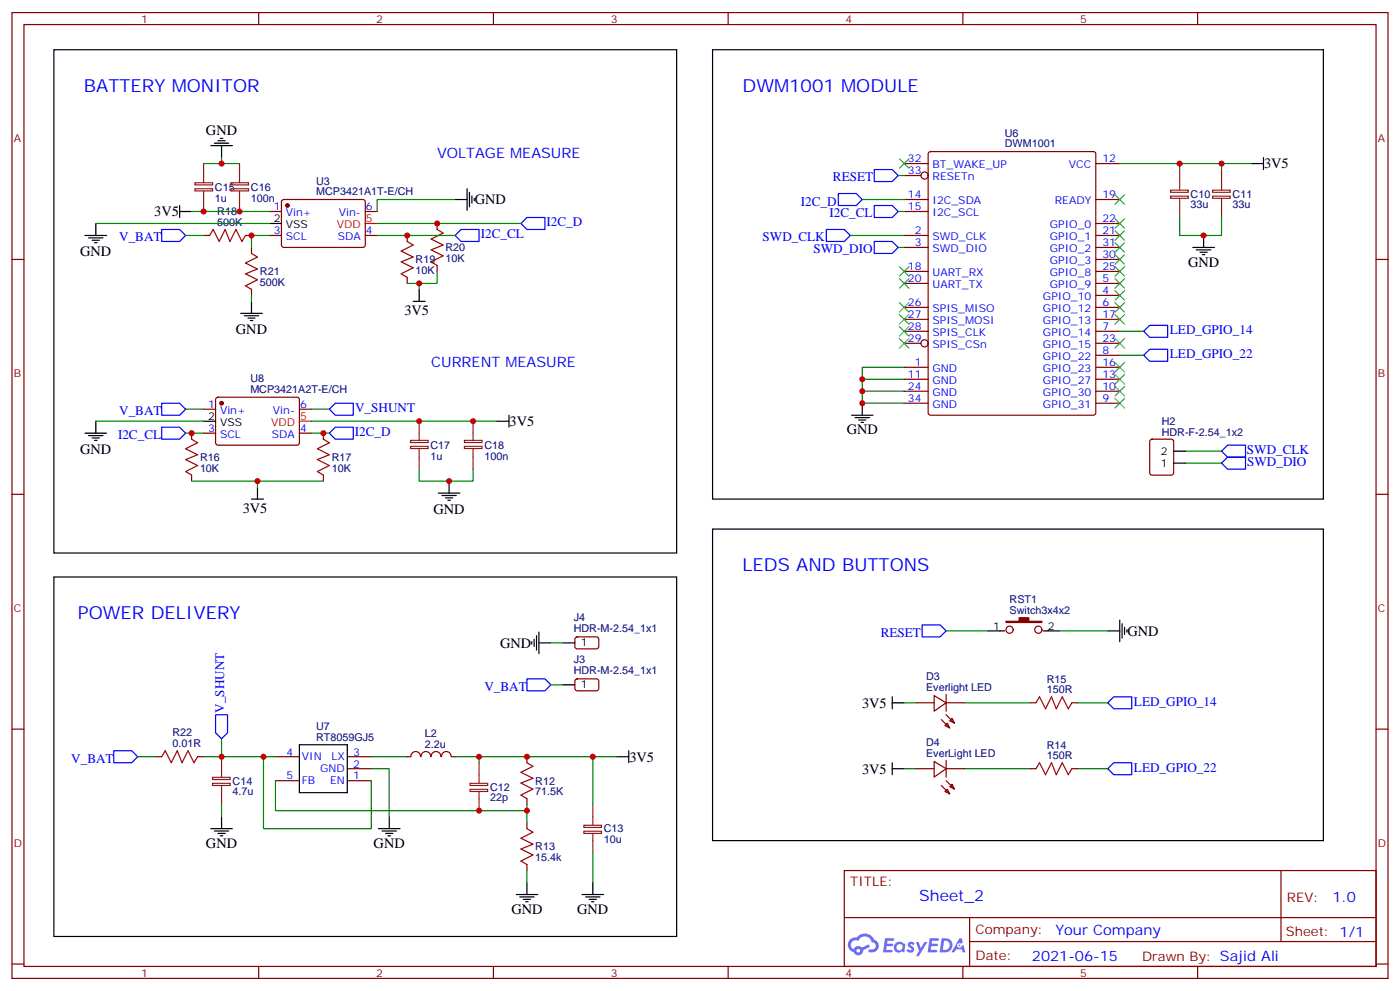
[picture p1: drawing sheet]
<svg xmlns="http://www.w3.org/2000/svg" width="412mm" height="292mm" viewBox="0 0 412 292" stroke-linecap="round" stroke-linejoin="round" font-family="sans-serif">
<g fill="none" stroke="#870000" stroke-width=".35">
<path d="M3.5 3.7h405.4v284.3h-405.4zM7.1 7.2h398.2v277.3h-398.2zM76.2 3.7v3.5M145.3 3.7v3.5M214.5 3.7v3.5M283.6 3.7v3.5M352.8 3.7v3.5M3.5 76.4h3.6M405.3 76.4h3.6M3.5 145.5h3.6M405.3 145.5h3.6M3.5 214.7h3.6"/>
<path d="M405.3 214.7h3.6M248.7 256.3h156.6v28.2h-156.6zM377.3 256.3v20.9M248.7 270.1h156.5M285.6 277.2h119.6M285.6 270.1v14.2M3.5 283.8h3.6M76.2 284.5v3.5M145.3 284.5v3.5M214.5 284.5v3.5M283.6 284.5v3.5M352.8 284.5v3.5"/>
<path d="M405.3 283.8h3.6"/>
</g>
<g fill="#5487ff">
<path d="M267.7 277.5a1.22 1.22 0 0 1 1.7 .2l-.4 .6a.47 .47 0 0 0-.3-.4 .47 .47 0 0 0-.5 .2l.1 .2a1.14 1.14 0 0 1 .8 1.8 1.14 1.14 0 0 1-1.9 0l-.2-.2 .5-.6 .7 .5a.29 .29 0 0 0 .3-.3 .29 .29 0 0 0-.2-.3 1.04 1.04 0 0 1-.6-1.7z"/>
<path d="M260.7 276.2h2.4l.3 .2-.2 .5-1.8 .1-.1 .8h1.5l.3 .4-.3 .4h-1.6l-.2 1.1h1.7l.2 .3-.2 .3-2.6 .1z"/>
<path d="M273.8 276.2h2.4l.3 .2-.1 .5-1.8 .1-.2 .8h1.6l.3 .4-.4 .4-1.6-.1-.1 1.1 1.7 .1 .2 .3-.2 .3-2.6 .1z"/>
<path d="M282.6 276.2h.7l.3 1.3-.6 .3a.69 .69 0 0 0-1 .3 .69 .69 0 0 0 .4 .9 .69 .69 0 0 0 .9-.6l.5-.2 .6 2.2h-.8l-.2-.9h-1.8l-.5 .9h-.8z"/>
<path d="M269.8 277.3h.8l.6 1.8 1.1-1.8h.9l-2.6 4.2h-.8l.9-1.5z"/>
<path d="M277.4 276.2l-.6 4.2h1.3a2.11 2.11 0 0 0 2.5-2.1 2.11 2.11 0 0 0-2.5-2.1zM278.1 277a1.39 1.39 0 0 1 1.7 1.4 1.39 1.39 0 0 1-1.8 1.2h-.3z"/>
<path d="M263.7 277.8a1.54 1.54 0 0 0-.1 2.2 1.54 1.54 0 0 0 2.2 .1l.6 .3 .3-2.3-.2-.3h-.4a1.49 1.49 0 0 0-2.4 0zM264 278.8a.94 .94 0 0 1 1.8 0 .94 .94 0 0 1-1.8 0z"/>
<path d="M250.4 276.6a2.18 2.18 0 0 0 1.1 3.7 1.44 1.44 0 0 0 1.6 .9 1.44 1.44 0 0 0 1.2-1.4l2-1.1-.5-.7-1.9 1a1.47 1.47 0 0 0-2.4 .4 1.39 1.39 0 0 1-.7-1.9 1.39 1.39 0 0 1 2-.5 2.12 2.12 0 0 1 2.2-1.3 2.12 2.12 0 0 1 1.9 1.7 1.14 1.14 0 0 1 1.1 1.4 1.14 1.14 0 0 1-1.7 .7 .43 .43 0 0 0-.5 .4 .43 .43 0 0 0 .4 .5 1.98 1.98 0 0 0 2.5-1.2 1.98 1.98 0 0 0-1.2-2.6 3.1 3.1 0 0 0-5.3-.6l-.9 .1zM252.3 279.9a.55 .55 0 0 1 1.1 0 .55 .55 0 0 1-1.1 0z"/>
<circle cx="282.6" cy="278.3" r=".26"/>
</g>
<g fill="none" stroke="#870000" stroke-width=".35">
<path d="M83.1 58.9l.5-.2 23.6 .1 .4 .6-.1 13-.6 .4h-23.6l-.4-.7v-12.7zM266.3 51.7h5M266.3 48.2h7.1M266.3 58.7h7.1M273.6 44.8l.5-.2h48l.6 .5 .1 76.4-.5 .7h-48.2l-.6-.4-.1-76.5zM322.8 48.2h7M322.8 58.7h7M60 69.3h1.7M72.3 69.3h1.8M74.1 72.8v1.8M79.4 62.3h3.5M79.4 69.3h3.5"/>
<path d="M107.6 62.3h3.5M107.6 69.3h3.5M119.9 69.3v1.8M128.8 65.8v1.8M128.8 78.1v1.8M266.3 62.3h7.1M266.3 69.3h7.1M266.3 72.8h7.1M266.3 79.9h7.1M322.8 69.3h7M322.8 72.8h7M322.8 76.4h7"/>
<path d="M322.8 79.9h7M322.8 65.8h7M74.1 85.2v1.8M119.9 81.7v1.7M266.3 83.4h7.1M266.3 90.5h7.1M266.3 97.5h7.1M266.3 94h7.1M322.8 87h7M322.8 83.4h7M322.8 90.5h7M322.8 97.5h7"/>
<path d="M322.8 94h7M63.7 117.2l.5-.3 23.6 .1 .4 .7-.1 12.9-.6 .5-23.6-.1-.4-.6v-12.7zM266.3 108.1h7.1M266.3 118.7h7.1M266.3 101.1h5M266.3 115.2h7.1M266.3 111.7h7.1M322.8 108.1h7M322.8 118.7h7M322.8 101.1h7M322.8 115.2h7M322.8 104.6h7"/>
<path d="M322.8 111.7h7M56.4 127.5v1.8M56.4 139.9v1.7M60 120.5h3.5M60 127.5h3.5M88.2 120.5h3.5M88.2 127.5h3.5M95.2 127.5v1.8M95.2 139.9v1.7M338.9 129.5l.5-.2h5.6l.7 .4v9.5l-.4 .6-5.9 .1-.7-.5v-9.4zM169.6 187.7l.4-.2 6 .1 .4 .6-.1 2.4-.6 .4h-5.9l-.5-.7v-2.1zM169.6 200.1l.4-.3 6 .1 .4 .7-.1 2.3-.6 .5-5.9-.1-.5-.6v-2.1z"/>
<path d="M269.9 206.9h5.3M275.2 204.8l3.5 2.1-3.5 2.5zM277.3 211.8l2.5 2.5M278.3 213.6l.7-.7 .8 1.4zM278.7 206.9h5.3M278.7 210.4l2.5 2.5M278.7 204.4v5M279.8 212.2l.7-.7 .7 1.4zM303.4 206.9h1.8M315.7 206.9h1.8M45.9 222.8h1.7M58.2 222.8h1.8"/>
<path d="M81.1 229.8h7.1M81.1 222.8h7.1M102.3 229.8h7.1M102.3 226.3h7.1M102.3 222.8h7.1M119.9 222.8h1.1M121 222.8a1.41 1.41 0 0 1 1.5-1.5 1.41 1.41 0 0 1 1.4 1.5M124 222.8a1.41 1.41 0 0 1 1.4-1.6 1.41 1.41 0 0 1 1.4 1.6M127 222.8a1.41 1.41 0 0 1 1.4-1.6 1.41 1.41 0 0 1 1.4 1.6M130.1 222.8a1.41 1.41 0 0 1 1.4-1.5 1.41 1.41 0 0 1 1.4 1.5M133 222.8h1.1M155.2 222.8v1.7"/>
<path d="M155.2 235.1v1.8M269.9 226.3h5.3M275.2 224.2l3.5 2.1-3.5 2.5zM277.3 231.2l2.5 2.5M278.3 233l.7-.7 .8 1.4zM278.7 226.3h5.3M278.7 223.8v5M278.7 229.8l2.5 2.5M279.8 231.6l.7-.7 .7 1.4zM303.4 226.3h1.8M315.7 226.3h1.8M155.2 242.2v1.7"/>
<path d="M155.2 254.5v1.8"/>
<circle cx="272.3" cy="51.7" r="1.06"/>
<circle cx="272.3" cy="101.1" r="1.06"/>
<circle cx="297.4" cy="185.4" r="1.06"/>
<circle cx="305.9" cy="185.4" r="1.06"/>
</g>
<g fill="#870000" stroke="#870000" stroke-width=".35">
<path d="M296.3 182.9h3.9v-1h2.8v1h3.9v.4h-10.6z"/>
<circle cx="84.7" cy="60.5" r=".53"/>
<circle cx="65.3" cy="118.7" r=".53"/>
</g>
<g fill="none" stroke="#000" stroke-width=".35">
<path d="M15.9 14.6h183.4v148.2h-183.4zM209.9 14.6h179.9v132.3h-179.9zM62.1 42.9h6.3M63.1 42.2h4.3M64.2 41.5h2.1M64.9 40.7h.7M65.3 42.9v3.5M134.1 58.7h3.5M137.6 55.6v6.3M138.3 56.6v4.3M139 57.7v2.1M139.7 58.4v.7"/>
<path d="M368.7 48.2h3.5M372.2 46.4v3.5M25 69.3h6.4M26.1 70h4.2M27.2 70.7h2.1M27.9 71.4h.7M28.2 65.8v3.5M52.9 62.3h3.5M52.9 60.5v3.5M79.4 65.8h3.5M351.4 72.8h6.3M352.4 73.6h4.3"/>
<path d="M353.5 74.3h2.1M354.2 75h.7M354.5 69.3v3.5M70.9 92.3h6.4M72 93h4.2M73 93.7h2.1M73.7 94.4h.7M74.1 88.7v3.6M121.7 88.7h3.5M123.5 85.2v3.5M254 118.7v3.5M25 127.5h6.4"/>
<path d="M26.1 128.2h4.2M27.2 128.9h2.1M27.9 129.6h.7M28.2 124v3.5M60 124h3.5M146.4 124h3.5M149.9 122.2v3.6M250.8 122.2h6.4M251.9 122.9h4.2M252.9 123.6h2.2M253.6 124.4h.8M345.7 136.3h3.5"/>
<path d="M345.7 132.8h3.5M74.1 146.9h3.5M75.8 143.4v3.5M129.1 145.2h6.4M130.2 145.9h4.2M131.2 146.6h2.1M131.9 147.3h.7M132.3 141.6v3.6M209.9 155.8h179.9v91.7h-179.9zM15.9 169.9h183.4v105.8h-183.4zM156.6 188.9v.7M157.3 188.2v2.1"/>
<path d="M158 187.1v4.3M158.7 189.3h3.6M158.7 186.1v6.3M165.8 189.3h3.5M291 185.7h5M307.3 185.7h4.9M326.3 185.7h3.5M329.8 182.6v6.3M330.6 183.6v4.3M331.3 184.7v2.1M332 185.4v.7M88.2 219.3h14.1v14.1h-14.1z"/>
<path d="M165.8 201.6h3.5M262.8 206.9h3.5M262.8 205.1v3.6M181.7 222.8h3.5M185.2 221v3.5M262.8 224.5v3.6M262.8 226.3h3.5M62.1 243.9h6.3M63.1 244.7h4.3M64.2 245.4h2.1M64.9 246.1h.7M65.3 240.4v3.5"/>
<path d="M111.5 243.9h6.3M112.5 244.7h4.3M113.6 245.4h2.1M114.3 246.1h.7M114.7 240.4v3.5M155.2 259.8v3.5M174.6 259.8v3.5M152 263.3h6.4M153.1 264.1h4.2M154.2 264.8h2.1M154.9 265.5h.7M171.4 263.3h6.4"/>
<path d="M172.5 264.1h4.2M173.6 264.8h2.1M174.3 265.5h.7"/>
</g>
<path d="M107.6 65.8h3.5M88.2 124h3.5" fill="none" stroke="#f00" stroke-width=".35"/>
<g fill="none" stroke="#008700" stroke-width=".35">
<path d="M65.3 46.4v1.8h-5.3M65.3 48.2h5.3M134.1 58.7h-23v3.6M254 58.7h12.3M264.6 51.7h1.7M329.8 48.2h38.9M347.5 48.2v1.7M359.8 48.2v1.7M28.2 65.8h51.2M54.7 69.3h5.3M56.4 62.3h23M79.4 69.3h-5.3v3.5"/>
<path d="M111.1 69.3h23M111.1 65.8h42.4M128.8 79.9v3.5h-5.3M250.5 69.3h15.8M264.6 62.3h1.7M264.6 72.8h1.7M347.5 64v5.3h12.3v-5.3M74.1 87v1.7M119.9 83.4h3.6v1.8M329.8 97.5h7.1M266.3 115.2h-12.3v3.5h12.3M266.3 111.7h-12.3v3.5"/>
<path d="M266.3 108.1h-12.3v3.6M329.8 104.6h7.1M28.2 124h31.8M54.7 120.5h5.3M54.7 127.5h5.3M91.7 124h54.7M91.7 120.5h5.3M91.7 127.5h5.3M123.5 138.1v3.5h15.8v-3.5M349.2 132.8h10.6M349.2 136.3h10.6M56.4 141.6h19.4v1.8"/>
<path d="M75.8 141.6h19.4M162.3 189.3h3.5M278.7 185.7h12.3M312.2 185.7h14.1M65.3 217.5v5.3M162.3 201.6h3.5M266.3 206.9h3.6M284 206.9h19.4M317.5 206.9h8.8M40.6 222.8h5.3M60 222.8h21.1M65.3 236.9v3.5"/>
<path d="M77.6 222.8v21.1h31.8v-14.1M81.1 229.8v8.9h74.1M109.4 226.3h5.3v14.1M109.4 222.8h10.5M134.1 222.8h47.6M141.1 222.8v1.7M155.2 236.9v5.3M174.6 222.8v14.1M266.3 226.3h3.6M284 226.3h19.4M317.5 226.3h8.8M155.2 256.3v3.5"/>
<path d="M174.6 251v8.8"/>
</g>
<g fill="none" stroke="#8c2424" stroke-width=".35">
<path d="M57.4 55.6h5.2v.6h-5.2zM57.4 53.8h5.2v.6h-5.2zM60 48.2v5.6M60 56.3v6M68 55.6h5.2v.6h-5.2zM68 53.8h5.2v.6h-5.2zM70.6 48.2v5.6M70.6 56.3v6M344.8 56h5.2v.6h-5.2zM344.8 57.7h5.2v.7h-5.2zM347.5 49.9v6M347.5 58.4v5.6"/>
<path d="M357.2 56h5.2v.6h-5.2zM357.2 57.7h5.2v.7h-5.2zM359.8 49.9v6M359.8 58.4v5.6M120.9 131.4h5.2v.6h-5.2zM120.9 129.6h5.2v.7h-5.2zM123.5 124v5.6M123.5 132.1v6M136.8 131.4h5.2v.6h-5.2zM136.8 129.6h5.2v.7h-5.2zM139.3 124v5.6M139.3 132.1v6"/>
<path d="M62.6 228.8h5.2v.7h-5.2zM62.6 230.6h5.2v.6h-5.2zM65.3 222.8v6M65.3 231.2v5.7M138.5 230.6h5.2v.6h-5.2zM138.5 232.4h5.2v.6h-5.2zM141.1 224.5v6M141.1 233v5.7M174.6 236.9v6M172 243h5.2v.6h-5.2zM172 244.7h5.2v.7h-5.2zM174.6 245.4v5.6"/>
</g>
<path d="M61.7 69.3l1.1-1.7 1.8 3.5 1.7-3.5 1.4 3.5 1.8-3.5 1.8 3.5 1-1.8M74.1 74.6l1.7 1.1-3.5 1.7 3.5 1.8-3.5 1.4 3.5 1.8-3.5 1.7 1.8 1.1M119.9 71.1l1.8 1-3.5 1.8 3.5 1.8-3.5 1.4 3.5 1.7-3.5 1.8 1.7 1.1M128.8 67.6l1.7 1-3.5 1.8 3.5 1.7-3.5 1.5 3.5 1.7-3.5 1.8 1.8 1M56.4 129.3l1.8 1.1-3.5 1.7 3.5 1.8-3.5 1.4 3.5 1.8-3.5 1.7 1.7 1.1M95.2 129.3l1.8 1.1-3.5 1.7 3.5 1.8-3.5 1.4 3.5 1.8-3.5 1.7 1.7 1.1M305.2 206.9l1-1.8 1.8 3.6 1.7-3.6 1.4 3.6 1.8-3.6 1.8 3.6 1-1.8M47.6 222.8l1.1-1.8 1.7 3.5 1.8-3.5 1.4 3.5 1.8-3.5 1.7 3.5 1.1-1.7M155.2 224.5l1.8 1.1-3.5 1.8 3.5 1.7-3.5 1.4 3.5 1.8-3.5 1.8 1.7 1M305.2 226.3l1-1.8 1.8 3.6 1.7-3.6 1.4 3.6 1.8-3.6 1.8 3.6 1-1.8M155.2 243.9l1.8 1.1-3.5 1.8 3.5 1.7-3.5 1.4 3.5 1.8-3.5 1.8 1.7 1" fill="none" stroke="#a10000" stroke-width=".35"/>
<g fill="none" stroke="#00f" stroke-width=".35">
<path d="M246.9 57h5.3l1.8 1.7-1.8 1.8h-5.3zM257.5 49.9h5.3l1.8 1.8-1.8 1.7h-5.3zM47.6 67.6h5.3l1.8 1.7-1.8 1.8h-5.3zM134.1 69.3l1.7-1.7h5.3v3.5h-5.3zM153.5 65.8l1.7-1.8h5.3v3.6h-5.3zM243.4 67.6h5.3l1.8 1.7-1.8 1.8h-5.3zM257.5 60.5h5.3l1.8 1.8-1.8 1.7h-5.3zM257.5 71.1h5.3l1.8 1.7-1.8 1.8h-5.3zM336.9 97.5l1.8-1.7h5.3v3.5h-5.3zM47.6 118.7h5.3l1.8 1.8-1.8 1.7h-5.3zM336.9 104.6l1.8-1.8h5.3v3.6h-5.3zM47.6 125.8h5.3l1.8 1.7-1.8 1.8h-5.3z"/>
<path d="M97 127.5l1.8-1.7h5.3v3.5h-5.3zM97 120.5l1.8-1.8h5.3v3.5h-5.3zM359.8 136.3l1.8-1.7h5.3v3.5h-5.3zM361.6 131.1h5.3v3.5h-5.3l-1.8-1.8zM155.2 199.8h5.3l1.8 1.8-1.8 1.8h-5.3zM271.6 184h5.3l1.8 1.7-1.8 1.8h-5.3zM63.5 210.4h3.5v5.3l-1.7 1.8-1.8-1.8zM326.3 206.9l1.8-1.8h5.3v3.6h-5.3zM33.5 221h5.3l1.8 1.8-1.8 1.7h-5.3zM326.3 226.3l1.8-1.8h5.3v3.6h-5.3z"/>
</g>
<g fill="none" stroke="#3c3" stroke-width=".35">
<path d="M264.9 46.7l2.9 2.9M267.8 46.7l-2.9 2.9M328.4 57.3l2.9 2.8M331.3 57.3l-2.9 2.8M264.9 78.5l2.9 2.8M267.8 78.5l-2.9 2.8M328.4 64.4l2.9 2.8M328.4 67.9l2.9 2.8M328.4 71.4l2.9 2.9M328.4 75l2.9 2.8M328.4 78.5l2.9 2.8M331.3 64.4l-2.9 2.8"/>
<path d="M331.3 67.9l-2.9 2.8M331.3 71.4l-2.9 2.9M331.3 75l-2.9 2.8M331.3 78.5l-2.9 2.8M264.9 89.1l2.9 2.8M264.9 92.6l2.9 2.8M264.9 96.1l2.9 2.9M264.9 99.7l2.9 2.8M264.9 82l2.9 2.8M267.8 89.1l-2.9 2.8M267.8 92.6l-2.9 2.8M267.8 96.1l-2.9 2.9"/>
<path d="M267.8 99.7l-2.9 2.8M267.8 82l-2.9 2.8M328.4 82l2.9 2.8M328.4 85.5l2.9 2.9M328.4 89.1l2.9 2.8M328.4 92.6l2.9 2.8M328.4 99.7l2.9 2.8M331.3 82l-2.9 2.8M331.3 85.5l-2.9 2.9M331.3 89.1l-2.9 2.8M331.3 92.6l-2.9 2.8M331.3 99.7l-2.9 2.8"/>
<path d="M328.4 106.7l2.9 2.8M328.4 110.2l2.9 2.9M328.4 113.8l2.9 2.8M328.4 117.3l2.9 2.8M331.3 106.7l-2.9 2.8M331.3 110.2l-2.9 2.9M331.3 113.8l-2.9 2.8M331.3 117.3l-2.9 2.8"/>
</g>
<g fill="#c00">
<circle cx="254" cy="118.7" r=".88"/>
<circle cx="254" cy="115.2" r=".88"/>
<circle cx="254" cy="111.7" r=".88"/>
<circle cx="354.5" cy="69.3" r=".88"/>
<circle cx="155.2" cy="238.7" r=".88"/>
<circle cx="141.1" cy="238.7" r=".88"/>
<circle cx="347.5" cy="48.2" r=".88"/>
<circle cx="359.8" cy="48.2" r=".88"/>
<circle cx="155.2" cy="222.8" r=".88"/>
<circle cx="141.1" cy="222.8" r=".88"/>
<circle cx="174.6" cy="222.8" r=".88"/>
<circle cx="77.6" cy="222.8" r=".88"/>
<circle cx="65.3" cy="222.8" r=".88"/>
<circle cx="75.8" cy="141.6" r=".88"/>
<circle cx="56.4" cy="127.5" r=".88"/>
<circle cx="95.3" cy="127.5" r=".88"/>
<circle cx="123.5" cy="124" r=".88"/>
<circle cx="139.3" cy="124" r=".88"/>
<circle cx="132.3" cy="141.6" r=".88"/>
<circle cx="123.5" cy="83.4" r=".88"/>
<circle cx="119.9" cy="69.3" r=".88"/>
<circle cx="128.8" cy="65.8" r=".88"/>
<circle cx="60" cy="62.3" r=".88"/>
<circle cx="70.6" cy="62.3" r=".88"/>
<circle cx="65.3" cy="48.2" r=".88"/>
<circle cx="74.1" cy="69.3" r=".88"/>
</g>
<g font-size="5.3" fill="#00f">
<text x="24.7" y="27">BATTERY MONITOR</text>
<text x="218.7" y="27">DWM1001 MODULE</text>
<text x="218.7" y="168.1">LEDS AND BUTTONS</text>
<text x="22.9" y="182.2">POWER DELIVERY</text>
</g>
<text font-size="4.6" fill="#00f" x="270.8" y="265.3">Sheet_2</text>
<g font-size="4.2">
<text x="60.7" y="39.6">GND</text>
<text x="372.4" y="49.6">3V5</text>
<text x="45.4" y="63.7">3V5</text>
<text x="139.9" y="60.2">GND</text>
<text x="23.6" y="75.4">GND</text>
<text x="350" y="78.5">GND</text>
<text x="119.1" y="92.7">3V5</text>
<text x="69.5" y="98.3">GND</text>
<text x="150.1" y="125.4">3V5</text>
<text x="249.4" y="127.9">GND</text>
<text x="23.6" y="133.6">GND</text>
<text x="71.5" y="150.9">3V5</text>
<text x="127.7" y="151.3">GND</text>
<text x="147.3" y="190.7">GND</text>
<text x="332.1" y="187.2">GND</text>
<text x="253.9" y="208.3">3V5</text>
<text x="185.4" y="224.2">3V5</text>
<text x="253.9" y="227.7">3V5</text>
<text x="60.7" y="249.6">GND</text>
<text x="110.1" y="249.6">GND</text>
<text x="150.6" y="269">GND</text>
<text x="170" y="269">GND</text>
</g>
<g font-size="4.2" fill="#00f">
<text x="128.8" y="46.4">VOLTAGE MEASURE</text>
<text x="127" y="108.1">CURRENT MEASURE</text>
<text x="392.5" y="265.6">1.0</text>
<text x="310.9" y="275.1">Your Company</text>
<text x="304" y="282.9">2021-06-15</text>
</g>
<g font-size="3.9" fill="#00f">
<text x="245.3" y="53.3">RESET</text>
<text x="235.9" y="60.5">I2C_D</text>
<text x="244.3" y="64">I2C_CL</text>
<text x="35.1" y="71.1">V_BAT</text>
<text x="141.6" y="70">I2C_CL</text>
<text x="161" y="66.7">I2C_D</text>
<text x="224.6" y="71.1">SWD_CLK</text>
<text x="239.6" y="74.6">SWD_DIO</text>
<text x="344.6" y="98.4">LED_GPIO_14</text>
<text x="344.6" y="105.4">LED_GPIO_22</text>
<text x="35.1" y="122.2">V_BAT</text>
<text x="104.6" y="121.2">V_SHUNT</text>
<text x="34.8" y="129.3">I2C_CL</text>
<text x="104.5" y="128.3">I2C_D</text>
<text x="367.3" y="133.5">SWD_CLK</text>
<text x="367.4" y="137.2">SWD_DIO</text>
<text x="259.4" y="187.5">RESET</text>
<text x="142.7" y="203.4">V_BAT</text>
<text x="66" y="209.9" transform="rotate(-90 66 209.9)">V_SHUNT</text>
<text x="334" y="207.8">LED_GPIO_14</text>
<text x="21" y="224.5">V_BAT</text>
<text x="334" y="227.2">LED_GPIO_22</text>
</g>
<g font-size="3.9" fill="#800">
<text x="250.5" y="260.9">TITLE:</text>
<text x="379.1" y="265.6">REV:</text>
<text x="287.4" y="275.1">Company:</text>
<text x="378.7" y="275.7">Sheet: 1/1</text>
<text x="287.4" y="282.8">Date:</text>
<text x="336.4" y="282.8">Drawn By: Sajid Ali</text>
</g>
<g font-size="3.2" fill="#800">
<text x="41.6" y="6.7">1</text>
<text x="110.8" y="6.7">2</text>
<text x="179.9" y="6.7">3</text>
<text x="249.1" y="6.7">4</text>
<text x="318.2" y="6.7">5</text>
<text x="4.1" y="41.8">A</text>
<text x="405.9" y="41.8">A</text>
<text x="4.1" y="110.9">B</text>
<text x="405.9" y="110.9">B</text>
<text x="4.1" y="180.1">C</text>
<text x="405.9" y="180.1">C</text>
<text x="4.1" y="249.2">D</text>
<text x="405.9" y="249.2">D</text>
<text x="41.6" y="287.5">1</text>
<text x="110.8" y="287.5">2</text>
<text x="179.9" y="287.5">3</text>
<text x="249.1" y="287.5">4</text>
<text x="318.2" y="287.5">5</text>
</g>
<g font-size="3.2" fill="#000080">
<text x="296" y="40.2">U6</text>
<text x="296" y="43.4">DWM1001</text>
<text x="63.3" y="59.5">1u</text>
<text x="63.3" y="56.3">C15</text>
<text x="73.9" y="59.5">100n</text>
<text x="73.9" y="56.3">C16</text>
<text x="93.1" y="57.5">MCP3421A1T-E/CH</text>
<text x="93.1" y="54.3">U3</text>
<text x="350.7" y="58.2">C10</text>
<text x="363.1" y="58.2">C11</text>
<text x="64" y="63.3">R18</text>
<text x="350.7" y="61.3">33u</text>
<text x="363.1" y="61.3">33u</text>
<text x="64" y="66.5">500K</text>
<text x="122.4" y="77.5">R19</text>
<text x="131.2" y="77.2">10K</text>
<text x="131.2" y="74">R20</text>
<text x="76.6" y="81">R21</text>
<text x="122.4" y="80.7">10K</text>
<text x="76.6" y="84.2">500K</text>
<text x="73.7" y="112.5">U8</text>
<text x="73.7" y="115.7">MCP3421A2T-E/CH</text>
<text x="342.2" y="125">H2</text>
<text x="342.2" y="128.2">HDR-F-2.54_1x2</text>
<text x="58.9" y="135.7">R16</text>
<text x="97.7" y="135.7">R17</text>
<text x="126.8" y="135.4">1u</text>
<text x="126.8" y="132.2">C17</text>
<text x="142.7" y="135.4">100n</text>
<text x="142.7" y="132.2">C18</text>
<text x="58.9" y="138.9">10K</text>
<text x="97.7" y="138.9">10K</text>
<text x="297.4" y="177.6">RST1</text>
<text x="169" y="185.9">HDR-M-2.54_1x1</text>
<text x="169" y="182.7">J4</text>
<text x="297.4" y="180.8">Switch3x4x2</text>
<text x="169" y="195.1">J3</text>
<text x="169" y="198.3">HDR-M-2.54_1x1</text>
<text x="272.8" y="203.4">Everlight LED</text>
<text x="272.8" y="200.2">D3</text>
<text x="308.3" y="201">R15</text>
<text x="308.3" y="204.1">150R</text>
<text x="93.1" y="215">U7</text>
<text x="50.8" y="220">0.01R</text>
<text x="50.8" y="216.7">R22</text>
<text x="93.1" y="218.2">RT8059GJ5</text>
<text x="125.2" y="220.2">2.2u</text>
<text x="125.2" y="217">L2</text>
<text x="272.8" y="219.7">D4</text>
<text x="308.3" y="220.4">R14</text>
<text x="272.8" y="222.8">EverLight LED</text>
<text x="308.3" y="223.5">150R</text>
<text x="68.5" y="231">C14</text>
<text x="144.4" y="232.7">C12</text>
<text x="157.7" y="231">R12</text>
<text x="68.5" y="234.1">4.7u</text>
<text x="144.4" y="236">22p</text>
<text x="157.7" y="234.2">71.5K</text>
<text x="177.9" y="245.1">C13</text>
<text x="157.7" y="250.4">R13</text>
<text x="177.9" y="248.3">10u</text>
<text x="157.7" y="253.6">15.4k</text>
</g>
<g font-size="3.2" fill="#00f">
<text x="267.4" y="47.8">32</text>
<text x="324.7" y="47.8">12</text>
<text x="267.4" y="51.3">33</text>
<text x="274.7" y="53.1">RESETn</text>
<text x="274.7" y="49.6">BT_WAKE_UP</text>
<text x="314.9" y="49.6">VCC</text>
<text x="267.4" y="58.4">14</text>
<text x="324.7" y="58.4">19</text>
<text x="80.7" y="61.9">1</text>
<text x="84.2" y="63.7">Vin+</text>
<text x="99.8" y="63.7">Vin-</text>
<text x="107.8" y="61.9">6</text>
<text x="267.4" y="61.9">15</text>
<text x="274.7" y="60.1">I2C_SDA</text>
<text x="274.7" y="63.7">I2C_SCL</text>
<text x="310.7" y="60.1">READY</text>
<text x="324.7" y="65.4">22</text>
<text x="80.7" y="69">3</text>
<text x="84.2" y="70.7">SCL</text>
<text x="99.5" y="70.7">SDA</text>
<text x="107.8" y="69">4</text>
<text x="269.4" y="69">2</text>
<text x="274.7" y="70.7">SWD_CLK</text>
<text x="309.2" y="67.2">GPIO_0</text>
<text x="309.2" y="70.7">GPIO_1</text>
<text x="324.7" y="69">21</text>
<text x="269.4" y="72.5">3</text>
<text x="274.7" y="74.3">SWD_DIO</text>
<text x="309.2" y="74.3">GPIO_2</text>
<text x="309.2" y="77.8">GPIO_3</text>
<text x="324.7" y="72.5">31</text>
<text x="324.7" y="76">30</text>
<text x="267.4" y="83.1">20</text>
<text x="267.4" y="79.6">18</text>
<text x="274.7" y="81.3">UART_RX</text>
<text x="309.2" y="81.3">GPIO_8</text>
<text x="324.7" y="83.1">5</text>
<text x="324.7" y="79.6">25</text>
<text x="274.7" y="84.8">UART_TX</text>
<text x="307.2" y="88.4">GPIO_10</text>
<text x="309.2" y="84.8">GPIO_9</text>
<text x="324.7" y="86.6">4</text>
<text x="267.4" y="93.7">27</text>
<text x="267.4" y="90.1">26</text>
<text x="274.7" y="95.4">SPIS_MOSI</text>
<text x="274.7" y="91.9">SPIS_MISO</text>
<text x="307.2" y="91.9">GPIO_12</text>
<text x="307.2" y="95.4">GPIO_13</text>
<text x="324.7" y="90.1">6</text>
<text x="324.7" y="93.7">17</text>
<text x="267.4" y="100.7">29</text>
<text x="267.4" y="97.2">28</text>
<text x="274.7" y="99">SPIS_CLK</text>
<text x="307.2" y="99">GPIO_14</text>
<text x="324.7" y="97.2">7</text>
<text x="324.7" y="100.7">23</text>
<text x="269.4" y="107.8">1</text>
<text x="274.7" y="102.5">SPIS_CSn</text>
<text x="307.2" y="102.5">GPIO_15</text>
<text x="307.2" y="106">GPIO_22</text>
<text x="324.7" y="104.2">8</text>
<text x="324.7" y="107.8">16</text>
<text x="267.4" y="111.3">11</text>
<text x="274.7" y="109.5">GND</text>
<text x="274.7" y="113.1">GND</text>
<text x="307.2" y="113.1">GPIO_27</text>
<text x="307.2" y="109.5">GPIO_23</text>
<text x="324.7" y="111.3">13</text>
<text x="267.4" y="118.4">34</text>
<text x="267.4" y="114.8">24</text>
<text x="274.7" y="116.6">GND</text>
<text x="307.2" y="116.6">GPIO_30</text>
<text x="324.7" y="118.4">9</text>
<text x="324.7" y="114.8">10</text>
<text x="61.3" y="120.1">1</text>
<text x="64.8" y="121.9">Vin+</text>
<text x="80.4" y="121.9">Vin-</text>
<text x="88.4" y="120.1">6</text>
<text x="274.7" y="120.1">GND</text>
<text x="307.2" y="120.1">GPIO_31</text>
<text x="61.3" y="127.2">3</text>
<text x="64.8" y="128.9">SCL</text>
<text x="80.1" y="128.9">SDA</text>
<text x="88.4" y="127.2">4</text>
<text x="84.4" y="222.4">4</text>
<text x="88.9" y="223.8">VIN</text>
<text x="94.3" y="227.4">GND</text>
<text x="97.7" y="223.8">LX</text>
<text x="104.1" y="226">2</text>
<text x="104.1" y="222.4">3</text>
<text x="84.4" y="229.5">5</text>
<text x="88.9" y="230.9">FB</text>
<text x="97.2" y="230.9">EN</text>
<text x="104.1" y="229.5">1</text>
</g>
<g font-size="3.2">
<text x="80.7" y="65.4">2</text>
<text x="84.2" y="67.2">VSS</text>
<text x="61.3" y="123.6">2</text>
<text x="64.8" y="125.4">VSS</text>
<text x="341.9" y="137.4">1</text>
<text x="341.9" y="133.9">2</text>
<text x="292.6" y="185.4">1</text>
<text x="308.7" y="185.4">2</text>
<text x="171.1" y="190.3">1</text>
<text x="171.1" y="202.7">1</text>
</g>
<g font-size="3.2" fill="#f00">
<text x="107.8" y="65.4">5</text>
<text x="99.2" y="67.2">VDD</text>
<text x="79.8" y="125.4">VDD</text>
<text x="88.4" y="123.6">5</text>
</g>
</svg>
